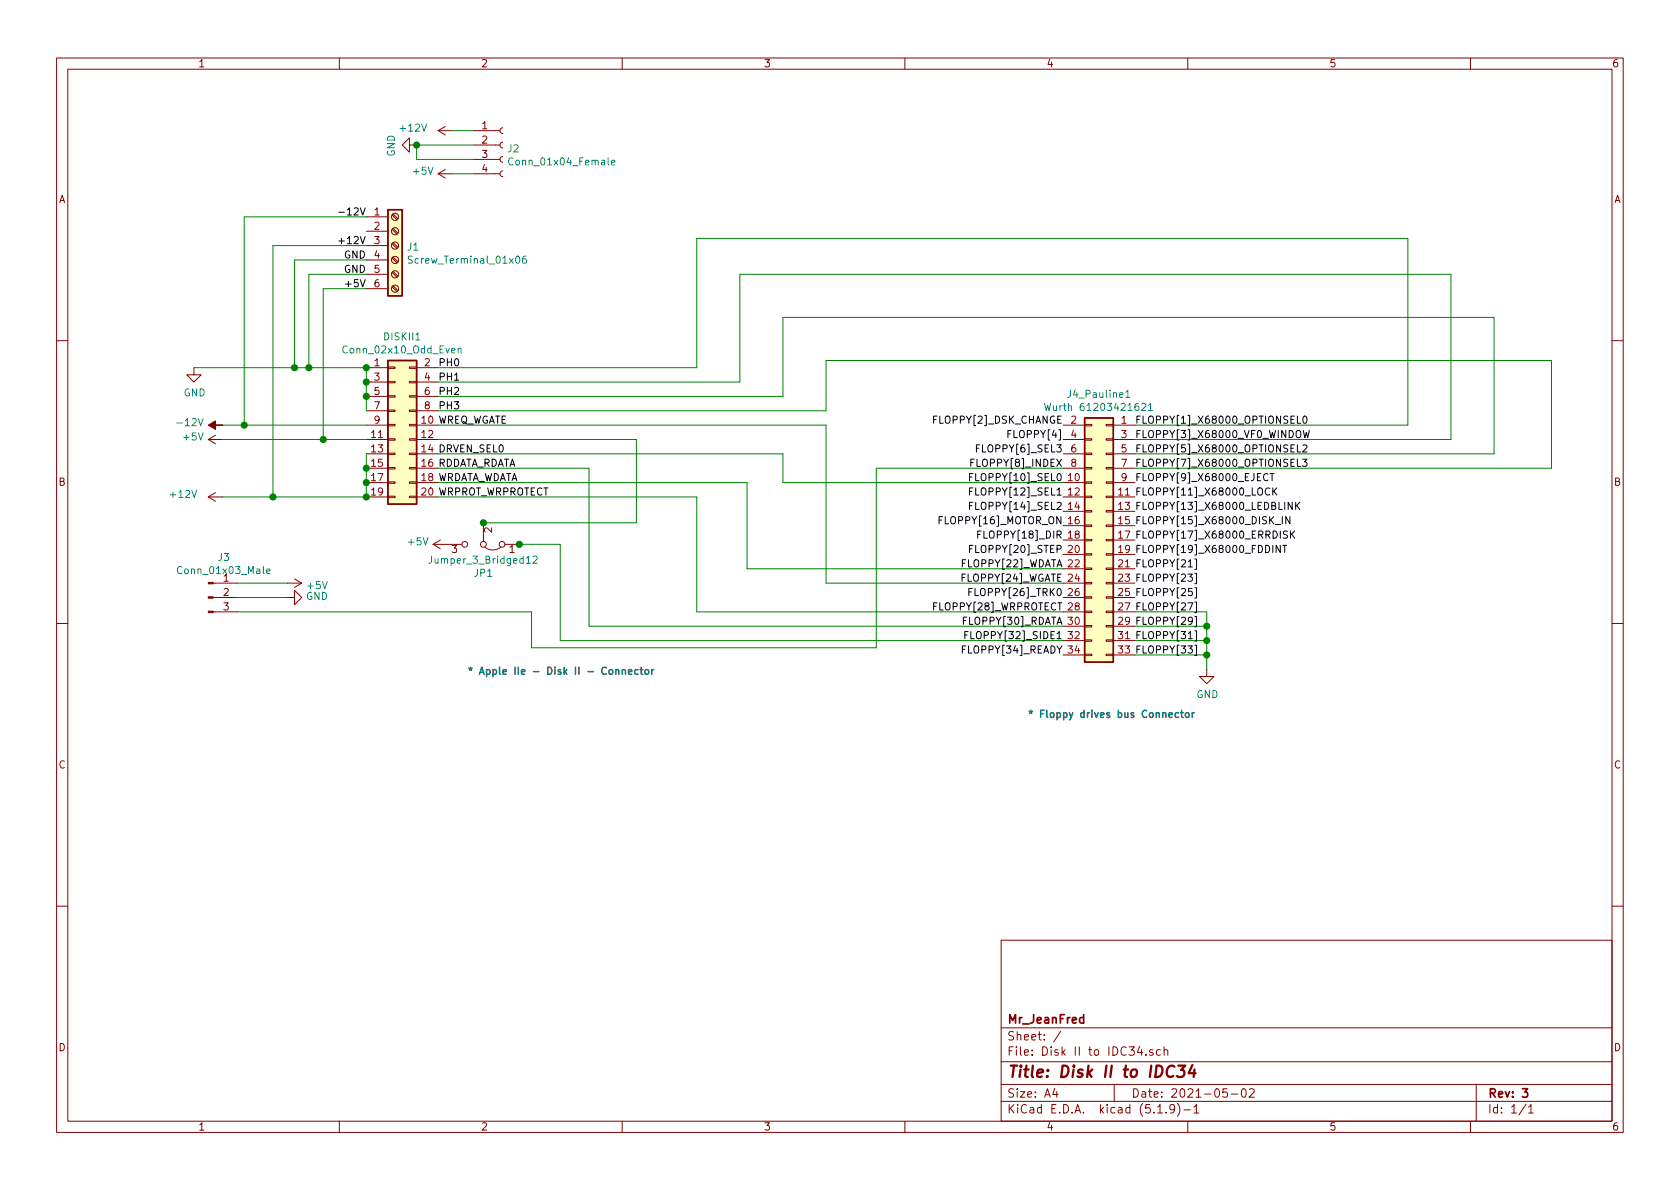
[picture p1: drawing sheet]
<svg xmlns="http://www.w3.org/2000/svg" width="297mm" height="210mm" viewBox="0 0 297 210" stroke-linecap="round" stroke-linejoin="round" font-family="sans-serif">
<g fill="none" stroke="#840000" stroke-width=".18">
<path d="M10 10.3h277v189.9h-277zM12 12.2h273v186.1h-273zM60 10.3v1.9M110 10.3v1.9M160 10.3v1.9M210 10.3v1.9M260 10.3v1.9M64.8 38.3h3.8M69.3 38l.9 .9M69.5 37.8l.9 .9M72.4 25.6v-1.2l-1.3 1.2 1.3 1.3v-1.3h1.3M77.5 30.7l1.2 .8"/>
<path d="M77.5 30.7h2.5M77.5 23.1l1.2 .8M77.5 23.1h2.5M78.7 30l-1.2 .7M78.7 22.3l-1.2 .8M83.8 30.7h4.6M83.8 23.1h4.6M83.8 28.2h4.6M83.8 25.6h4.6M88.9 30.2l-.3 .1-.2 .4 .1 .3 .4 .2M88.9 27.7l-.3 .1-.2 .3 .1 .4 .4 .2M88.9 25.1l-.3 .1-.2 .4 .1 .4 .4 .2"/>
<path d="M88.9 22.6l-.3 .1-.2 .3 .1 .4 .4 .2M64.8 40.9h3.8M64.8 43.4h3.8M64.8 46h3.8M64.8 48.5h3.8M64.8 51h3.8M69.3 50.7l.9 .9M69.3 48.2l.9 .8M69.3 45.6l.9 .9M69.3 43.1l.9 .8M69.3 40.6l.9 .8M69.5 50.5l.9 .9"/>
<path d="M69.5 48l.9 .8M69.5 45.5l.9 .8M69.5 42.9l.9 .9M69.5 40.4l.9 .8M10 60.2h2M34.3 65v1.3h1.3l-1.3 1.3-1.3-1.3h1.3M36.8 77.7l1.3 .8M36.8 77.7h2.6M38.1 77l-1.3 .7M64.8 77.7h3.8M64.8 65h3.8M64.8 75.2h3.8"/>
<path d="M64.8 67.6h3.8M64.8 70.1h3.8M64.8 72.6h3.8M68.6 77.6h1.2v.2h-1.2zM68.6 72.5h1.2v.3h-1.2zM68.6 70h1.2v.2h-1.2zM68.6 67.4h1.2v.3h-1.2zM68.6 64.9h1.2v.2h-1.2zM68.6 75.1h1.2v.2h-1.2zM72.4 77.6h1.3v.2h-1.3zM72.4 72.5h1.3v.3h-1.3zM72.4 70h1.3v.2h-1.3z"/>
<path d="M72.4 67.4h1.3v.3h-1.3zM72.4 64.9h1.3v.2h-1.3zM72.4 75.1h1.3v.2h-1.3zM73.7 77.7h3.8M73.7 65h3.8M73.7 75.2h3.8M73.7 67.6h3.8M73.7 70.1h3.8M73.7 72.6h3.8M188 77.7h3.8M188 75.2h3.8M191.8 77.6h1.2v.2h-1.2z"/>
<path d="M191.8 75.1h1.2v.2h-1.2zM195.6 77.6h1.2v.2h-1.2zM195.6 75.1h1.2v.2h-1.2zM196.8 77.7h3.9M196.8 75.2h3.9M285 60.2h2M36.8 87.9l1.3 .7M36.8 87.9h2.6M38.1 87.1l-1.3 .8M64.8 87.9h3.8M64.8 80.3h3.8M64.8 82.8h3.8"/>
<path d="M64.8 85.3h3.8M68.6 80.1h1.2v.3h-1.2zM68.6 82.7h1.2v.2h-1.2zM68.6 85.2h1.2v.3h-1.2zM68.6 87.8h1.2v.2h-1.2zM72.4 80.1h1.3v.3h-1.3zM72.4 82.7h1.3v.2h-1.3zM72.4 85.2h1.3v.3h-1.3zM72.4 87.8h1.3v.2h-1.3zM73.7 87.9h3.8M73.7 80.3h3.8M73.7 82.8h3.8"/>
<path d="M73.7 85.3h3.8M76.6 96.3l1.3 .7M76.6 96.3h5.1M77.9 95.5l-1.3 .8M85.5 92.5v3.3M85.7 96.8a2.26 2.26 0 0 0 2.8 0M89.3 96.3h2.5M188 87.9h3.8M188 80.3h3.8M188 82.8h3.8M188 85.3h3.8M188 90.4h3.8"/>
<path d="M188 93h3.8M188 95.5h3.8M188 98h3.8M191.8 97.9h1.2v.3h-1.2zM191.8 92.8h1.2v.3h-1.2zM191.8 90.3h1.2v.2h-1.2zM191.8 87.8h1.2v.2h-1.2zM191.8 85.2h1.2v.3h-1.2zM191.8 95.4h1.2v.2h-1.2zM191.8 82.7h1.2v.2h-1.2zM191.8 80.1h1.2v.3h-1.2zM195.6 97.9h1.2v.3h-1.2z"/>
<path d="M195.6 92.8h1.2v.3h-1.2zM195.6 90.3h1.2v.2h-1.2zM195.6 87.8h1.2v.2h-1.2zM195.6 85.2h1.2v.3h-1.2zM195.6 95.4h1.2v.2h-1.2zM195.6 82.7h1.2v.2h-1.2zM195.6 80.1h1.2v.3h-1.2zM196.8 87.9h3.9M196.8 80.3h3.9M196.8 82.8h3.9M196.8 85.3h3.9M196.8 90.4h3.9"/>
<path d="M196.8 93h3.9M196.8 95.5h3.9M196.8 98h3.9M10 110.3h2M37.7 103.1h4.2M37.7 108.2h4.2M37.7 105.7h4.2M50.8 105.7h1.3v-1.3l1.2 1.3-1.2 1.2v-1.2M50.8 103.1h2.5M52.1 102.4l1.2 .7M53.3 103.1l-1.2 .8M188 103.1h3.8"/>
<path d="M188 108.2h3.8M188 105.7h3.8M188 100.6h3.8M188 110.7h3.8M188 113.3h3.8M188 115.8h3.8M191.8 100.5h1.2v.2h-1.2zM191.8 103h1.2v.2h-1.2zM191.8 105.5h1.2v.3h-1.2zM191.8 108.1h1.2v.2h-1.2zM191.8 110.6h1.2v.3h-1.2zM191.8 113.2h1.2v.2h-1.2z"/>
<path d="M191.8 115.7h1.2v.2h-1.2zM195.6 100.5h1.2v.2h-1.2zM195.6 103h1.2v.2h-1.2zM195.6 105.5h1.2v.3h-1.2zM195.6 108.1h1.2v.2h-1.2zM195.6 110.6h1.2v.3h-1.2zM195.6 113.2h1.2v.2h-1.2zM195.6 115.7h1.2v.2h-1.2zM196.8 103.1h3.9M196.8 108.2h3.9M196.8 105.7h3.9M196.8 100.6h3.9"/>
<path d="M196.8 110.7h3.9M196.8 113.3h3.9M196.8 115.8h3.9M213.4 118.4v1.2h1.2l-1.2 1.3-1.3-1.3h1.3M285 110.3h2M10 160.2h2M177 166.3h108v32h-108zM285 160.2h2M60 198.3v1.9M110 198.3v1.9M160 198.3v1.9M177 194.8h108"/>
<path d="M177 191.8h108M177 187.8h108M177 181.8h108M186.5 192.5l-.4 1h1M186.8 193v1M187.6 182.3l-1.3 2M197 191.8v3M201.5 185l-.4 1.1h1M201.8 185.6v1M202.6 186.5v.1M203.8 185.7a.37 .37 0 0 0-.5 .1v.2l.5 .2 .1 .1-.2 .3-.4-.1M204.7 196.8h.8"/>
<path d="M205.2 185.7l-.5-.1-.2 .3v.6l.2 .1 .5-.1M205.8 185.7h.1a.37 .37 0 0 1 .6 .1v.8M205.8 185.1v1.5M206.2 196.7v.1M207.7 196l-.1 .1a.48 .48 0 0 1-.6 .1l-.2-.2 .2-.6a.48 .48 0 0 1 .6 .1 1.27 1.27 0 0 1-.2 1.2l-.4 .1M208.2 195.1a1.71 1.71 0 0 1 0 2.3M209.3 196.3h1.2M210 198.3v1.9M211.1 195.8l.4-.5v1.5M211.1 196.8h.9M217 192.5h-.7l-.1 .7 .2-.1 .5 .1 .1 .2v.5l-.2 .1-.6-.1M217.7 193.5h1.1"/>
<path d="M219.6 192.7l.4-.2a.94 .94 0 0 1 0 1.5 .82 .82 0 0 1-.4-1.3zM220.9 192.7l.2-.2h.4l.2 .2 .1 .3-1 1h1M260 198.3v1.9M261 191.8v6.5M269.8 195.2l-1.2 2M270.3 195.8l.4-.5v1.5M270.3 196.8h.8"/>
<circle cx="69.8" cy="38.3" r=".63"/>
<circle cx="69.8" cy="40.9" r=".63"/>
<circle cx="69.8" cy="46" r=".63"/>
<circle cx="69.8" cy="51" r=".63"/>
<circle cx="69.8" cy="43.4" r=".63"/>
<circle cx="69.8" cy="48.5" r=".63"/>
<circle cx="82.2" cy="96.3" r=".51"/>
<circle cx="85.5" cy="96.3" r=".51"/>
<circle cx="88.8" cy="96.3" r=".51"/>
</g>
<path d="M269.2 192.5h.9l-.5 .6 .4 .1v.7l-.2 .1-.6-.1" fill="none" stroke="#840000" stroke-width=".3"/>
<path d="M207.6 188.6a.88 .88 0 0 0-1 0 .88 .88 0 0 0-.3 1 .7 .7 0 0 0 .3 .8 .7 .7 0 0 0 .8-.1M208.3 188.4h1.3l-.8 .8a.48 .48 0 0 1 .6 .4v.5l-.3 .2-.7 .1-.3-.1M210.8 188.3l-.6 1.5h1.2M211.2 189.1l-.2 1.3" fill="none" stroke="#840000" stroke-width=".41"/>
<g fill="none" stroke="#008484" stroke-width=".18">
<path d="M90.7 28a.6 .6 0 0 0-.8 .5 .6 .6 0 0 0 .6 .7l.2-.1M108.1 28.7l.6-.1v-.2l-.4-.1-.2 .2 .1 .6h.5M72.9 45.4l-.5-.1-.2 .1 .1 .4 .5 .3 .1 .2-.2 .3-.5-.1M93 45.3l-.4 .1a.87 .87 0 0 0 0 1.2l.4-.2v-.5l-.4-.1-.2 .2M81 61.7l.2-.1h.3v.8M81 61.6v.8M184.7 71.3l.3 1.3 .2-.9 .3 .9 .3-1.3M199 69.4l.4-.4v1.3M199 70.3h.8M201.9 71.4l.4-.1 .2 .1 .1 .3-.1 .2-.7 .7h.8M203.1 71.7l.3-.4v1.3M203.1 72.6h.7"/>
<path d="M76.3 98.3v1a.39 .39 0 0 1-.5 .3M94.3 98.5l.4-.2 .3 .4-.8 .9h.8M47.1 101l.7-.1-.1-.2-.4-.1-.2 .2 .1 .6h.5"/>
</g>
<g fill="#840000" stroke="#840000" stroke-width=".18">
<path d="M36.8 75.2l1.3-.8v.8h1.3h-1.3v.7z"/>
<path d="M36.8 108.1h.9v.2h-.9z"/>
<path d="M36.8 105.5h.9v.3h-.9z"/>
<path d="M36.8 103h.9v.2h-.9z"/>
</g>
<g fill="#ffffc2" stroke="#ffffc2" stroke-width=".18">
<path d="M68.6 63.7h5.1v25.4h-5.1z"/>
<path d="M68.6 37.1h2.5v15.2h-2.5z"/>
<path d="M191.8 73.9h5v43.2h-5z"/>
</g>
<path d="M68.6 37.1h2.5v15.2h-2.5zM68.6 63.7h5.1v25.4h-5.1zM191.8 73.9h5v43.2h-5z" fill="none" stroke="#840000" stroke-width=".25"/>
<g fill="none" stroke="#008400" stroke-width=".18">
<path d="M64.8 38.3h-21.6v36.9M80 23.1h3.8M80 30.7h3.8M83.8 25.6h-10.1v2.6h10.1M64.8 43.4h-16.5v44.5M64.8 46h-12.7v19M64.8 51h-7.7v26.7M64.8 48.5h-10.2v16.5M34.3 65h30.5v7.6M39.4 75.2h25.4M39.4 77.7h25.4M77.5 75.2h68.5v27.9h42"/>
<path d="M77.5 72.6h68.5v-8.9h128.3v19.1h-73.6M77.5 70.1h60.9v-14h125.8v24.2h-63.5M77.5 65h45.7v-22.8h125.7v33h-48.2M77.5 77.7h35v14.8h-27.2M77.5 67.6h53.3v-19.1h125.7v29.2h-55.8M64.8 80.3v7.6h-25.4M77.5 80.3h60.9v5h49.6M77.5 85.3h54.6v15.3h55.9M77.5 82.8h26.6v27.9h83.9M77.5 87.9h45.7v20.3h64.8M91.7 96.3h7.4v17h88.9M188 82.8h-33.1v31.7h-60.9v-6.3h-52.1"/>
<path d="M41.9 103.1h8.9M41.9 105.7h8.9M200.7 108.2h12.7v10.2M200.7 110.7h12.7M200.7 115.8h12.7M200.7 113.3h12.7"/>
</g>
<g fill="none" stroke="#000" stroke-width=".18">
<path d="M59.9 37.5h1M59.9 42.6h1M172.6 79.3h.5M173.2 78.7h-.6v1.2M178.2 76.7h.4M178.8 76.1h-.6v1.3M229.4 78.7v1.2h.6M229.4 73.6v1.2h.6M230.4 78.8l.4-.1 .3 .3-.8 .9h.8M230.4 76.1l.3 1.3 .3-.9 .2 .9 .3-1.3M230.5 73.7l.2-.1a.67 .67 0 0 1 .4 .6 .67 .67 0 0 1-.4 .6l-.3-.4zM166 92h.5"/>
<path d="M166.6 91.4h-.6v1.2M171.4 97h.5M171.4 89.4h.5M171.4 86.9h.5M171.4 84.3h.5M171.7 81.8h.4M172 96.4h-.6v1.3M172 88.8h-.6v1.3M172 86.3h-.6v1.2M172 83.7h-.6v1.3M172.3 81.2h-.6v1.3M172.9 94.5h.4"/>
<path d="M173.5 93.9h-.6v1.3M211.3 98.9h.3v1.8h-.3M224.2 83.9a.6 .6 0 0 0-.8 .4 .6 .6 0 0 0 .6 .7l.2-.1M224.5 86.4a.6 .6 0 0 0-.8 .4 .6 .6 0 0 0 .6 .7l.2-.1M224.6 83.7h.7M224.9 83.7v1.3M225 86.3v1.2M225.2 86.8l.6 .7M225.5 92.8h.9M225.8 86.3l-.8 .7M226.4 96.4v1.3l-.8-1.3v1.3M226.7 91.4v1.2"/>
<path d="M226.8 96.4h.7M227.2 96.4v1.3M227.6 94l-.4-.1-.3 .3 .1 .3 .6 .2v.3l-.2 .2-.5-.1M228.1 91.4v1.2l-.8-1.2v1.2M228.2 93.9v1.3M228.4 94.5l.5 .7M228.5 88.8v1.3l-.7-1.3v1.3M228.9 93.9l-.7 .7M229.1 88.8v1.3M229.3 89.4l.5 .7M229.4 81.2v1.3h.6M229.8 88.8l-.7 .8"/>
<path d="M230.3 81.2h.8l-.4 .5 .3 .1 .1 .4-.3 .3-.5-.2M170.6 112.3h.4M171.2 111.7h-.6v1.2M171.3 104.7h.4M171.9 104.1h-.6v1.2M211.3 101.4h.3v1.8h-.3M211.3 109h.3v1.8h-.3M211.3 114.1h.3v1.8h-.3M211.3 111.6h.3v1.8h-.3M211.3 106.5h.3v1.8h-.3M211.3 103.9h.3v1.9h-.3"/>
</g>
<g fill="none" stroke="#0000c2" stroke-width=".25">
<path d="M108.9 118.5l.2-.1 .3 .1v.7M110 118.5l.2-.1 .3 .1 .1 .7M110 118.4v.8M111.1 118.8l.6-.1v-.2l-.4-.1-.2 .2 .1 .6h.5M112.8 118.5l-.4-.1-.2 .2 .1 .6h.5M113.2 118.4h.5M113.4 118v1.1l.3 .1M114.1 118.5l.4-.1 .2 .2-.1 .6h-.3l-.3-.2zM115.2 118.4v.8M115.6 118.4l-.4 .2M208.4 126.1l-.4-.1-.2 .3 .1 .5h.5M208.7 126h.5"/>
<path d="M208.9 125.6v1.1l.3 .2M209.7 126.1l.3-.1 .2 .2-.1 .6-.3 .1-.2-.3zM210.8 126v.9M211.2 126l-.4 .3"/>
</g>
<g fill="#008400" stroke="#008400" stroke-width=".25">
<circle cx="64.8" cy="67.6" r=".51"/>
<circle cx="54.6" cy="65" r=".51"/>
<circle cx="91.8" cy="96.3" r=".51"/>
<circle cx="52.1" cy="65" r=".51"/>
<circle cx="57.2" cy="77.7" r=".51"/>
<circle cx="48.3" cy="87.9" r=".51"/>
<circle cx="85.5" cy="92.5" r=".51"/>
<circle cx="43.2" cy="75.2" r=".51"/>
<circle cx="64.8" cy="85.3" r=".51"/>
<circle cx="213.4" cy="110.7" r=".51"/>
<circle cx="213.4" cy="113.3" r=".51"/>
<circle cx="64.8" cy="87.9" r=".51"/>
<circle cx="213.4" cy="115.8" r=".51"/>
<circle cx="64.8" cy="70.1" r=".51"/>
<circle cx="64.8" cy="65" r=".51"/>
<circle cx="73.7" cy="25.6" r=".51"/>
<circle cx="64.8" cy="82.8" r=".51"/>
</g>
<text font-size="2.8" fill="#840000" x="178" y="190.5">Title: Disk II to IDC34</text>
<g font-size="2.1" fill="#840000">
<text x="178" y="184">Sheet: /</text>
<text x="178" y="181">Mr_JeanFred</text>
<text x="178" y="186.7">File: Disk II to IDC34.sch</text>
<text x="178" y="196.9">KiCad E.D.A. kicad (5.1.9)-1</text>
<text x="178" y="194.1">Size: A4</text>
<text x="200" y="194.1">Date: 2021-05-02</text>
<text x="263" y="194.1">Rev: 3</text>
<text x="263" y="196.9">Id: 1/1</text>
</g>
<g font-size="1.8" fill="#840000">
<text x="35" y="11.9">1</text>
<text x="85" y="11.9">2</text>
<text x="135" y="11.9">3</text>
<text x="185" y="11.9">4</text>
<text x="235" y="11.9">5</text>
<text x="285" y="11.9">6</text>
<text x="85.2" y="22.9">1</text>
<text x="85.2" y="25.4">2</text>
<text x="85.2" y="27.9">3</text>
<text x="10.4" y="35.9">A</text>
<text x="85.2" y="30.5">4</text>
<text x="285.4" y="35.9">A</text>
<text x="66.2" y="38.1">1</text>
<text x="66.2" y="40.6">2</text>
<text x="66.2" y="43.2">3</text>
<text x="66.2" y="45.7">4</text>
<text x="66.2" y="48.3">5</text>
<text x="66.2" y="50.8">6</text>
<text x="66.2" y="64.8">1</text>
<text x="75.1" y="64.8">2</text>
<text x="66.2" y="67.3">3</text>
<text x="66.2" y="69.8">5</text>
<text x="75.1" y="67.3">4</text>
<text x="75.1" y="69.8">6</text>
<text x="65.7" y="77.5">11</text>
<text x="66.2" y="72.4">7</text>
<text x="66.2" y="74.9">9</text>
<text x="74.6" y="77.5">12</text>
<text x="75.1" y="72.4">8</text>
<text x="189.4" y="74.9">2</text>
<text x="189.4" y="77.5">4</text>
<text x="198.3" y="74.9">1</text>
<text x="198.3" y="77.5">3</text>
<text x="65.7" y="80">13</text>
<text x="65.7" y="82.5">15</text>
<text x="189.4" y="80">6</text>
<text x="189.4" y="82.5">8</text>
<text x="198.3" y="80">5</text>
<text x="198.3" y="82.5">7</text>
<text x="10.4" y="85.9">B</text>
<text x="65.7" y="85.1">17</text>
<text x="65.7" y="87.6">19</text>
<text x="188.9" y="85.1">10</text>
<text x="188.9" y="87.6">12</text>
<text x="198.3" y="85.1">9</text>
<text x="285.4" y="85.9">B</text>
<text x="87" y="94.2" transform="rotate(-90 87 94.2)">2</text>
<text x="188.9" y="90.2">14</text>
<text x="188.9" y="92.7">16</text>
<text x="79.9" y="97.8">3</text>
<text x="90.1" y="97.8">1</text>
<text x="188.9" y="100.3">22</text>
<text x="39.5" y="102.9">1</text>
<text x="39.5" y="105.4">2</text>
<text x="39.5" y="107.9">3</text>
<text x="188.9" y="102.9">24</text>
<text x="188.9" y="105.4">26</text>
<text x="188.9" y="110.5">30</text>
<text x="188.9" y="113">32</text>
<text x="188.9" y="115.6">34</text>
<text x="10.4" y="135.9">C</text>
<text x="285.4" y="135.9">C</text>
<text x="10.4" y="185.9">D</text>
<text x="285.4" y="185.9">D</text>
<text x="35" y="199.9">1</text>
<text x="85" y="199.9">2</text>
<text x="135" y="199.9">3</text>
<text x="185" y="199.9">4</text>
<text x="235" y="199.9">5</text>
<text x="285" y="199.9">6</text>
</g>
<g font-size="1.8" fill="#008484">
<text x="70.9" y="23.3">+12V</text>
<text x="69.8" y="27.7" transform="rotate(-90 69.8 27.7)">GND</text>
<text x="89.8" y="26.9">J2</text>
<text x="90.6" y="29.3">Conn_01x04_Female</text>
<text x="73.2" y="30.9">+5V</text>
<text x="72.1" y="44.3">J1</text>
<text x="72.9" y="46.6">Screw_Terminal_01x06</text>
<text x="61.1" y="62.5">Conn_02x10_Odd_Even</text>
<text x="68" y="60.2">DISKII1</text>
<text x="32.5" y="70.1">GND</text>
<text x="189.2" y="70.4">J4_Pauline1</text>
<text x="31.6" y="75.4">-12V</text>
<text x="32.5" y="77.9">+5V</text>
<text x="186.1" y="72.7">Wurth 61203421621</text>
<text x="30.3" y="88.1">+12V</text>
<text x="31.9" y="101.5">Conn_01x03_Male</text>
<text x="38.6" y="99.2">J3</text>
<text x="72.3" y="96.4">+5V</text>
<text x="76.5" y="99.7">Jumper_3_Bridged12</text>
<text x="54.1" y="106.1">GND</text>
<text x="54.5" y="104.2">+5V</text>
<text x="83.9" y="102">JP1</text>
<text x="211.5" y="123.4">GND</text>
</g>
<g font-size="1.8">
<text x="61" y="38.1">-12V</text>
<text x="60.6" y="43.2">+12V</text>
<text x="60.8" y="45.7">GND</text>
<text x="60.8" y="48.3">GND</text>
<text x="61.6" y="50.8">+5V</text>
<text x="77.5" y="64.8">PH0</text>
<text x="77.5" y="67.3">PH1</text>
<text x="77.5" y="69.8">PH2</text>
<text x="74.6" y="74.9">10 WREQ_WGATE</text>
<text x="77.5" y="72.4">PH3</text>
<text x="165.4" y="74.9">FLOPPY[2]_DSK_CHANGE</text>
<text x="178.7" y="77.5">FLOPPY[4]</text>
<text x="200.7" y="74.9">FLOPPY[1]_X68000_OPTIONSEL0</text>
<text x="200.7" y="77.5">FLOPPY[3]_X68000_VF0_WINDOW</text>
<text x="74.6" y="80">14 DRVEN_SEL0</text>
<text x="74.6" y="82.5">16 RDDATA_RDATA</text>
<text x="172.3" y="82.5">FLOPPY[8]_INDEX</text>
<text x="173.3" y="80">FLOPPY[6]_SEL3</text>
<text x="200.7" y="82.5">FLOPPY[7]_X68000_OPTIONSEL3</text>
<text x="200.7" y="80">FLOPPY[5]_X68000_OPTIONSEL2</text>
<text x="74.6" y="85.1">18 WRDATA_WDATA</text>
<text x="74.6" y="87.6">20 WRPROT_WRPROTECT</text>
<text x="172.3" y="87.6">FLOPPY[12]_SEL1</text>
<text x="172.3" y="85.1">FLOPPY[10]_SEL0</text>
<text x="197.8" y="87.6">11 FLOPPY[11]_X68000_LOCK</text>
<text x="200.7" y="85.1">FLOPPY[9]_X68000_EJECT</text>
<text x="166.5" y="92.7">FLOPPY[16]_MOTOR_ON</text>
<text x="172.3" y="90.2">FLOPPY[14]_SEL2</text>
<text x="173.7" y="95.2">FLOPPY[18]_DIR 18</text>
<text x="197.8" y="90.2">13 FLOPPY[13]_X68000_LEDBLINK</text>
<text x="197.8" y="92.7">15 FLOPPY[15]_X68000_DISK_IN</text>
<text x="197.8" y="95.2">17 FLOPPY[17]_X68000_ERRDISK</text>
<text x="170.2" y="100.3">FLOPPY[22]_WDATA</text>
<text x="172.1" y="97.8">FLOPPY[20]_STEP 20</text>
<text x="197.8" y="97.8">19 FLOPPY[19]_X68000_FDDINT</text>
<text x="197.8" y="100.3">21 FLOPPY[21]</text>
<text x="165.4" y="107.9">FLOPPY[28]_WRPROTECT 28</text>
<text x="170.2" y="102.9">FLOPPY[24]_WGATE</text>
<text x="172.1" y="105.4">FLOPPY[26]_TRK0</text>
<text x="197.8" y="102.9">23 FLOPPY[23]</text>
<text x="197.8" y="105.4">25 FLOPPY[25]</text>
<text x="197.8" y="107.9">27 FLOPPY[27]</text>
<text x="170.6" y="110.5">FLOPPY[30]_RDATA</text>
<text x="171.7" y="113">FLOPPY[32]_SIDE1</text>
<text x="197.8" y="110.5">29 FLOPPY[29]</text>
<text x="197.8" y="113">31 FLOPPY[31]</text>
<text x="170.6" y="115.6">FLOPPY[34]_READY</text>
<text x="197.8" y="115.6">33 FLOPPY[33]</text>
</g>
<g font-size="1.8" fill="#0000c2">
<text x="82.5" y="119.3">* Apple IIe - Disk II - Connector</text>
<text x="181.6" y="126.9">* Floppy drives bus Connector</text>
</g>
</svg>
